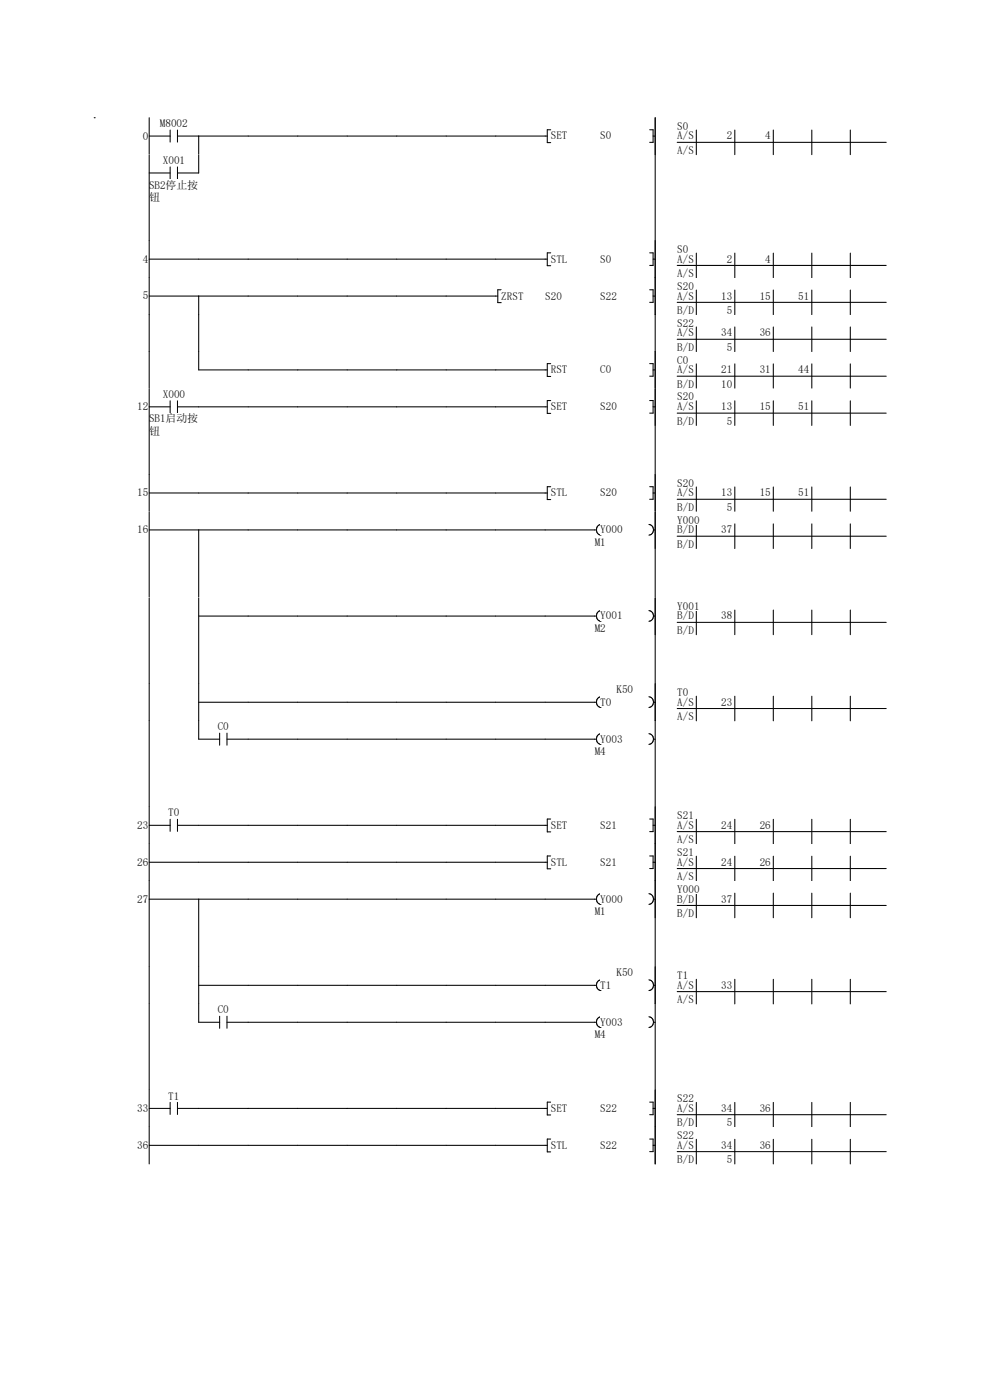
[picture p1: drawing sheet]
<svg xmlns="http://www.w3.org/2000/svg" width="210mm" height="297mm" viewBox="0 0 210 297" stroke-linecap="round" stroke-linejoin="round" font-family="sans-serif">
<path d="M31.6 28.9h4.5M31.6 25v7.8M36.1 27.6v2.5M37.7 28.9h78.4M37.7 27.6v2.5M42.2 28.9v3.9M116.8 27.5h-.7v2.8h.7" fill="none" stroke="#070000" stroke-width=".22"/>
<g fill="#fff">
<path d="M116.8 27.6h3.6v2.3h-3.6z"/>
<path d="M127.3 27.6h2.5v2.3h-2.5z"/>
</g>
<path d="M137.8 27.5h.7v2.7h-.7M138.5 28.9h.5M139 25v7.8M143.7 30.2h44.3M147.7 27.6v5.2M155.9 27.6v5.2M164 27.6v5.2M172.2 27.6v5.2M180.4 27.6v5.2" fill="none" stroke="#070000" stroke-width=".22"/>
<g fill="#fff">
<path d="M143.7 25.5h2.4v2.4h-2.4z"/>
<path d="M143.7 27.6h3.6v2.3h-3.6z"/>
<path d="M143.7 30.7h3.6v2.3h-3.6z"/>
<path d="M148.3 27.6h7.1v2.3h-7.1z"/>
<path d="M156.4 27.6h7.2v2.3h-7.2z"/>
</g>
<path d="M139 25v7.8" fill="none" stroke="#070000" stroke-width=".22"/>
<g fill="#fff">
<path d="M20 32.9h106.2v18.2h-106.2z" fill-rule="evenodd"/>
<path d="M126.2 32.9h12.8v18.2h-12.8zM34.5 32.8h4.8v2.3h-4.8z" fill-rule="evenodd"/>
</g>
<path d="M31.6 36.7h4.5M36.1 35.4v2.6M37.7 36.7h4.5M37.7 35.4v2.6" fill="none" stroke="#070000" stroke-width=".22"/>
<g fill="#fff">
<path d="M31.7 38h10.4v2.3h-10.4z"/>
<path d="M31.7 40.6h2.3v2.4h-2.3z"/>
</g>
<path d="M31.6 32.8v18.3M42.2 32.8v3.9M139 32.8v18.3" fill="none" stroke="#070000" stroke-width=".22"/>
<g fill="#fff">
<path d="M20 51.1h119v7.8h-119z" fill-rule="evenodd"/>
<path d="M139 51.1h49v7.8h-49zM30.3 53.7h1.2v2.3h-1.2z" fill-rule="evenodd"/>
</g>
<path d="M31.6 55h84.5M31.6 51.1v7.8M116.8 53.6h-.7v2.8h.7" fill="none" stroke="#070000" stroke-width=".22"/>
<g fill="#fff">
<path d="M116.8 53.7h3.6v2.3h-3.6z"/>
<path d="M127.3 53.7h2.5v2.3h-2.5z"/>
</g>
<path d="M137.8 53.6h.7v2.7h-.7M138.5 55h.5M139 51.1v7.8M143.7 56.3h44.3M147.7 53.7v5.2M155.9 53.7v5.2M164 53.7v5.2M172.2 53.7v5.2M180.4 53.7v5.2" fill="none" stroke="#070000" stroke-width=".22"/>
<g fill="#fff">
<path d="M143.7 51.6h2.4v2.4h-2.4z"/>
<path d="M143.7 53.7h3.6v2.3h-3.6z"/>
<path d="M143.7 56.8h3.6v2.3h-3.6z"/>
<path d="M148.3 53.7h7.1v2.3h-7.1z"/>
<path d="M156.4 53.7h7.2v2.3h-7.2z"/>
</g>
<path d="M139 51.1v7.8" fill="none" stroke="#070000" stroke-width=".22"/>
<path d="M20 58.9h168v7.9h-168z" fill-rule="evenodd" fill="#fff"/>
<path d="M30.3 61.6h1.2v2.3h-1.2z" fill="#fff"/>
<path d="M31.6 58.9v7.9M31.6 62.8h74M42.2 62.8v4M106.3 61.5h-.7v2.7h.7" fill="none" stroke="#070000" stroke-width=".22"/>
<g fill="#fff">
<path d="M106.3 61.6h4.8v2.3h-4.8z"/>
<path d="M115.7 61.6h3.6v2.3h-3.6z"/>
<path d="M127.3 61.6h3.6v2.3h-3.6z"/>
</g>
<path d="M139 58.9v7.9M137.8 61.5h.7v2.6h-.7M138.5 62.8h.5M143.7 64.1h44.3M147.7 61.5v5.3M155.9 61.5v5.3M164 61.5v5.3M172.2 61.5v5.3M180.4 61.5v5.3" fill="none" stroke="#070000" stroke-width=".22"/>
<g fill="#fff">
<path d="M143.7 59.5h3.6v2.3h-3.6z"/>
<path d="M143.7 61.6h3.6v2.3h-3.6z"/>
<path d="M143.7 64.6h3.6v2.4h-3.6z"/>
<path d="M148.3 61.6h7.1v2.3h-7.1z"/>
<path d="M156.4 61.6h7.2v2.3h-7.2z"/>
<path d="M164.6 61.6h7.1v2.3h-7.1z"/>
<path d="M148.3 64.6h7.1v2.4h-7.1z"/>
</g>
<path d="M139 58.9v7.9" fill="none" stroke="#070000" stroke-width=".22"/>
<path d="M139 66.8h44.3v7.8h-44.3z" fill="#fff"/>
<path d="M143.7 72h44.3M147.7 69.4v5.2M155.9 69.4v5.2M164 69.4v5.2M172.2 69.4v5.2M180.4 69.4v5.2" fill="none" stroke="#070000" stroke-width=".22"/>
<g fill="#fff">
<path d="M143.7 67.3h3.6v2.3h-3.6z"/>
<path d="M143.7 69.4h3.6v2.3h-3.6z"/>
<path d="M143.7 72.5h3.6v2.3h-3.6z"/>
<path d="M148.3 69.4h7.1v2.3h-7.1z"/>
<path d="M156.4 69.4h7.2v2.3h-7.2z"/>
<path d="M148.3 72.5h7.1v2.3h-7.1z"/>
</g>
<path d="M20 25h.1M31.6 66.8v7.8M42.2 66.8v7.8M139 66.8v7.8" fill="none" stroke="#070000" stroke-width=".22"/>
<path d="M20 74.6h119v7.8h-119z" fill-rule="evenodd" fill="#fff"/>
<path d="M139 74.6h49v7.8h-49z" fill="#fff"/>
<path d="M31.6 74.6v7.8M42.2 74.6v3.9h73.9M116.8 77.1h-.7v2.8h.7" fill="none" stroke="#070000" stroke-width=".22"/>
<g fill="#fff">
<path d="M116.8 77.2h3.6v2.3h-3.6z"/>
<path d="M127.3 77.2h2.5v2.3h-2.5z"/>
</g>
<path d="M137.8 77.1h.7v2.7h-.7M138.5 78.5h.5M139 74.6v7.8M143.7 79.8h44.3M147.7 77.2v5.2M155.9 77.2v5.2M164 77.2v5.2M172.2 77.2v5.2M180.4 77.2v5.2" fill="none" stroke="#070000" stroke-width=".22"/>
<g fill="#fff">
<path d="M143.7 75.1h2.4v2.4h-2.4z"/>
<path d="M143.7 77.2h3.6v2.3h-3.6z"/>
<path d="M143.7 80.3h3.6v2.3h-3.6z"/>
<path d="M148.3 77.2h7.1v2.3h-7.1z"/>
<path d="M156.4 77.2h7.2v2.3h-7.2z"/>
<path d="M164.6 77.2h7.1v2.3h-7.1z"/>
<path d="M148.3 80.3h7.1v2.3h-7.1z"/>
</g>
<path d="M139 74.6v7.8" fill="none" stroke="#070000" stroke-width=".22"/>
<g fill="#fff">
<path d="M20 82.4h119v18.3h-119z" fill-rule="evenodd"/>
<path d="M139 82.4h49v7.9h-49zM29.1 85h2.4v2.4h-2.4z" fill-rule="evenodd"/>
</g>
<path d="M34.5 82.4h4.8v2.4h-4.8z" fill="#fff"/>
<path d="M31.6 86.3h4.5M36.1 85v2.6M37.7 86.3h4.5M37.7 85v2.6" fill="none" stroke="#070000" stroke-width=".22"/>
<g fill="#fff">
<path d="M31.7 87.6h10.4v2.4h-10.4z"/>
<path d="M31.7 90.3h2.3v2.3h-2.3z"/>
</g>
<path d="M31.6 82.4v18.3M42.2 86.3h73.9M116.8 85h-.7v2.7h.7" fill="none" stroke="#070000" stroke-width=".22"/>
<g fill="#fff">
<path d="M116.8 85h3.6v2.4h-3.6z"/>
<path d="M127.3 85h3.6v2.4h-3.6z"/>
</g>
<path d="M137.8 85h.7v2.6h-.7M138.5 86.3h.5M139 82.4v18.3M143.7 87.6h44.3M147.7 85v5.3M155.9 85v5.3M164 85v5.3M172.2 85v5.3M180.4 85v5.3" fill="none" stroke="#070000" stroke-width=".22"/>
<g fill="#fff">
<path d="M143.7 83h3.6v2.3h-3.6z"/>
<path d="M143.7 85h3.6v2.4h-3.6z"/>
<path d="M143.7 88.1h3.6v2.4h-3.6z"/>
<path d="M148.3 85h7.1v2.4h-7.1z"/>
<path d="M156.4 85h7.2v2.4h-7.2z"/>
<path d="M164.6 85h7.1v2.4h-7.1z"/>
<path d="M148.3 88.1h7.1v2.4h-7.1z"/>
</g>
<path d="M139 82.4v7.9" fill="none" stroke="#070000" stroke-width=".22"/>
<g fill="#fff">
<path d="M20 100.7h119v7.8h-119z" fill-rule="evenodd"/>
<path d="M139 100.7h49v7.8h-49zM29.1 103.3h2.4v2.3h-2.4z" fill-rule="evenodd"/>
</g>
<path d="M31.6 104.6h84.5M31.6 100.7v7.8M116.8 103.3h-.7v2.7h.7" fill="none" stroke="#070000" stroke-width=".22"/>
<g fill="#fff">
<path d="M116.8 103.3h3.6v2.3h-3.6z"/>
<path d="M127.3 103.3h3.6v2.3h-3.6z"/>
</g>
<path d="M137.8 103.3h.7v2.6h-.7M138.5 104.6h.5M139 100.7v7.8M143.7 105.9h44.3M147.7 103.3v5.2M155.9 103.3v5.2M164 103.3v5.2M172.2 103.3v5.2M180.4 103.3v5.2" fill="none" stroke="#070000" stroke-width=".22"/>
<g fill="#fff">
<path d="M143.7 101.3h3.6v2.3h-3.6z"/>
<path d="M143.7 103.3h3.6v2.3h-3.6z"/>
<path d="M143.7 106.4h3.6v2.4h-3.6z"/>
<path d="M148.3 103.3h7.1v2.3h-7.1z"/>
<path d="M156.4 103.3h7.2v2.3h-7.2z"/>
<path d="M164.6 103.3h7.1v2.3h-7.1z"/>
<path d="M148.3 106.4h7.1v2.4h-7.1z"/>
</g>
<path d="M139 100.7v7.8" fill="none" stroke="#070000" stroke-width=".22"/>
<g fill="#fff">
<path d="M20 108.5h106.2v18.3h-106.2z" fill-rule="evenodd"/>
<path d="M139 108.5h49v7.9h-49zM29.1 111.2h2.4v2.3h-2.4z" fill-rule="evenodd"/>
</g>
<path d="M126.2 108.5h12.8v18.3h-12.8z" fill="#fff"/>
<path d="M31.6 112.4h94.9M31.6 108.5v18.3M42.2 112.4v14.4M127.5 111.3a1.16 1.16 0 0 0-1 1.1 1.16 1.16 0 0 0 1 1.1" fill="none" stroke="#070000" stroke-width=".22"/>
<path d="M127.3 111.2h4.8v2.3h-4.8z" fill="#fff"/>
<path d="M137.7 111.3a1.15 1.15 0 0 1 1 1.1 1.15 1.15 0 0 1-1 1.1M138.6 112.4h.4" fill="none" stroke="#070000" stroke-width=".22"/>
<path d="M126.2 113.7h2.4v2.4h-2.4z" fill="#fff"/>
<path d="M139 108.5v18.3M143.7 113.8h44.3M147.7 111.1v5.3M155.9 111.1v5.3M164 111.1v5.3M172.2 111.1v5.3M180.4 111.1v5.3" fill="none" stroke="#070000" stroke-width=".22"/>
<g fill="#fff">
<path d="M143.7 109.1h4.8v2.3h-4.8z"/>
<path d="M143.7 111.2h3.6v2.3h-3.6z"/>
<path d="M143.7 114.3h3.6v2.3h-3.6z"/>
<path d="M148.3 111.2h7.1v2.3h-7.1z"/>
</g>
<path d="M139 108.5v7.9" fill="none" stroke="#070000" stroke-width=".22"/>
<path d="M20 126.8h106.2v18.3h-106.2z" fill-rule="evenodd" fill="#fff"/>
<g fill="#fff">
<path d="M126.2 126.8h12.8v18.3h-12.8z"/>
<path d="M139 126.8h49v7.9h-49z"/>
</g>
<path d="M31.6 126.8v18.3M42.2 130.7h84.3M42.2 126.8v18.3M127.5 129.5a1.16 1.16 0 0 0-1 1.2 1.16 1.16 0 0 0 1 1.1" fill="none" stroke="#070000" stroke-width=".22"/>
<path d="M127.3 129.4h4.8v2.3h-4.8z" fill="#fff"/>
<path d="M137.7 129.5a1.15 1.15 0 0 1 1 1.2 1.15 1.15 0 0 1-1 1.1M138.6 130.7h.4" fill="none" stroke="#070000" stroke-width=".22"/>
<path d="M126.2 132h2.4v2.4h-2.4z" fill="#fff"/>
<path d="M139 126.8v18.3M143.7 132h44.3M147.7 129.4v5.2M155.9 129.4v5.2M164 129.4v5.2M172.2 129.4v5.2M180.4 129.4v5.2" fill="none" stroke="#070000" stroke-width=".22"/>
<g fill="#fff">
<path d="M143.7 127.4h4.8v2.3h-4.8z"/>
<path d="M143.7 129.4h3.6v2.3h-3.6z"/>
<path d="M143.7 132.5h3.6v2.4h-3.6z"/>
<path d="M148.3 129.4h7.1v2.3h-7.1z"/>
</g>
<path d="M139 126.8v7.8" fill="none" stroke="#070000" stroke-width=".22"/>
<path d="M20 145.1h168v7.9h-168z" fill-rule="evenodd" fill="#fff"/>
<path d="M31.6 145.1v7.8M42.2 149h84.3M42.2 145.1v7.8M127.5 147.8a1.16 1.16 0 0 0-1 1.2 1.16 1.16 0 0 0 1 1.1" fill="none" stroke="#070000" stroke-width=".22"/>
<g fill="#fff">
<path d="M130.8 145.1h3.5v2.3h-3.5z"/>
<path d="M127.3 147.7h2.4v2.3h-2.4z"/>
</g>
<path d="M137.7 147.8a1.15 1.15 0 0 1 1 1.2 1.15 1.15 0 0 1-1 1.1M138.6 149h.4M139 145.1v7.8M143.7 150.3h44.3M147.7 147.7v5.2M155.9 147.7v5.2M164 147.7v5.2M172.2 147.7v5.2M180.4 147.7v5.2" fill="none" stroke="#070000" stroke-width=".22"/>
<g fill="#fff">
<path d="M143.7 145.7h2.4v2.3h-2.4z"/>
<path d="M143.7 147.7h3.6v2.3h-3.6z"/>
<path d="M143.7 150.8h3.6v2.4h-3.6z"/>
<path d="M148.3 147.7h7.1v2.3h-7.1z"/>
</g>
<path d="M139 145.1v7.8" fill="none" stroke="#070000" stroke-width=".22"/>
<path d="M20 153h106.2v18.2h-106.2z" fill-rule="evenodd" fill="#fff"/>
<path d="M126.2 153h12.8v18.2h-12.8z" fill="#fff"/>
<path d="M31.6 152.9v18.3" fill="none" stroke="#070000" stroke-width=".22"/>
<path d="M46.2 152.9h2.4v2.3h-2.4z" fill="#fff"/>
<path d="M42.2 152.9v3.9h4.4M46.6 155.5v2.6M48.1 156.8h78.4M48.1 155.5v2.6M127.5 155.6a1.16 1.16 0 0 0-1 1.2 1.16 1.16 0 0 0 1 1.1" fill="none" stroke="#070000" stroke-width=".22"/>
<path d="M127.3 155.5h4.8v2.4h-4.8z" fill="#fff"/>
<path d="M137.7 155.6a1.15 1.15 0 0 1 1 1.2 1.15 1.15 0 0 1-1 1.1M138.6 156.8h.4" fill="none" stroke="#070000" stroke-width=".22"/>
<path d="M126.2 158.2h2.4v2.3h-2.4z" fill="#fff"/>
<path d="M139 152.9v18.3" fill="none" stroke="#070000" stroke-width=".22"/>
<g fill="#fff">
<path d="M20 171.2h119v7.9h-119z" fill-rule="evenodd"/>
<path d="M139 171.2h49v7.9h-49zM29.1 173.8h2.4v2.3h-2.4z" fill-rule="evenodd"/>
</g>
<path d="M35.7 171.2h2.4v2.3h-2.4z" fill="#fff"/>
<path d="M31.6 175.1h4.5M31.6 171.2v7.8M36.1 173.8v2.6M37.7 175.1h78.4M37.7 173.8v2.6M116.8 173.8h-.7v2.7h.7" fill="none" stroke="#070000" stroke-width=".22"/>
<g fill="#fff">
<path d="M116.8 173.8h3.6v2.3h-3.6z"/>
<path d="M127.3 173.8h3.6v2.3h-3.6z"/>
</g>
<path d="M137.8 173.8h.7v2.6h-.7M138.5 175.1h.5M139 171.2v7.8M143.7 176.4h44.3M147.7 173.8v5.2M155.9 173.8v5.2M164 173.8v5.2M172.2 173.8v5.2M180.4 173.8v5.2" fill="none" stroke="#070000" stroke-width=".22"/>
<g fill="#fff">
<path d="M143.7 171.7h3.6v2.4h-3.6z"/>
<path d="M143.7 173.8h3.6v2.3h-3.6z"/>
<path d="M143.7 176.9h3.6v2.3h-3.6z"/>
<path d="M148.3 173.8h7.1v2.3h-7.1z"/>
<path d="M156.4 173.8h7.2v2.3h-7.2z"/>
</g>
<path d="M139 171.2v7.8" fill="none" stroke="#070000" stroke-width=".22"/>
<g fill="#fff">
<path d="M20 179.1h119v7.8h-119z" fill-rule="evenodd"/>
<path d="M139 179.1h49v7.8h-49zM29.1 181.7h2.4v2.3h-2.4z" fill-rule="evenodd"/>
</g>
<path d="M31.6 179v7.9M31.6 182.9h84.5M116.8 181.6h-.7v2.7h.7" fill="none" stroke="#070000" stroke-width=".22"/>
<g fill="#fff">
<path d="M116.8 181.7h3.6v2.3h-3.6z"/>
<path d="M127.3 181.7h3.6v2.3h-3.6z"/>
</g>
<path d="M139 179v7.9M137.8 181.6h.7v2.7h-.7M138.5 182.9h.5M143.7 184.3h44.3M147.7 181.6v5.3M155.9 181.6v5.3M164 181.6v5.3M172.2 181.6v5.3M180.4 181.6v5.3" fill="none" stroke="#070000" stroke-width=".22"/>
<g fill="#fff">
<path d="M143.7 179.6h3.6v2.3h-3.6z"/>
<path d="M143.7 181.7h3.6v2.3h-3.6z"/>
<path d="M143.7 184.7h3.6v2.4h-3.6z"/>
<path d="M148.3 181.7h7.1v2.3h-7.1z"/>
<path d="M156.4 181.7h7.2v2.3h-7.2z"/>
</g>
<path d="M139 179v7.9" fill="none" stroke="#070000" stroke-width=".22"/>
<g fill="#fff">
<path d="M20 186.9h106.2v18.3h-106.2z" fill-rule="evenodd"/>
<path d="M139 186.9h49v7.8h-49zM29.1 189.5h2.4v2.3h-2.4z" fill-rule="evenodd"/>
</g>
<path d="M126.2 186.9h12.8v18.3h-12.8z" fill="#fff"/>
<path d="M31.6 190.8h94.9M31.6 186.9v18.2M42.2 190.8v14.3M127.5 189.6a1.16 1.16 0 0 0-1 1.1 1.16 1.16 0 0 0 1 1.2" fill="none" stroke="#070000" stroke-width=".22"/>
<path d="M127.3 189.5h4.8v2.3h-4.8z" fill="#fff"/>
<path d="M137.7 189.6a1.15 1.15 0 0 1 1 1.1 1.15 1.15 0 0 1-1 1.2M138.6 190.8h.4" fill="none" stroke="#070000" stroke-width=".22"/>
<path d="M126.2 192.1h2.4v2.3h-2.4z" fill="#fff"/>
<path d="M139 186.9v18.2M143.7 192.1h44.3M147.7 189.5v5.2M155.9 189.5v5.2M164 189.5v5.2M172.2 189.5v5.2M180.4 189.5v5.2" fill="none" stroke="#070000" stroke-width=".22"/>
<g fill="#fff">
<path d="M143.7 187.4h4.8v2.3h-4.8z"/>
<path d="M143.7 189.5h3.6v2.3h-3.6z"/>
<path d="M143.7 192.6h3.6v2.3h-3.6z"/>
<path d="M148.3 189.5h7.1v2.3h-7.1z"/>
</g>
<path d="M139 186.9v7.8" fill="none" stroke="#070000" stroke-width=".22"/>
<path d="M20 205.2h168v7.8h-168z" fill-rule="evenodd" fill="#fff"/>
<path d="M31.6 205.1v7.9M42.2 209h84.3M42.2 205.1v7.9M127.5 207.9a1.16 1.16 0 0 0-1 1.1 1.16 1.16 0 0 0 1 1.2" fill="none" stroke="#070000" stroke-width=".22"/>
<g fill="#fff">
<path d="M130.8 205.1h3.5v2.4h-3.5z"/>
<path d="M127.3 207.8h2.4v2.3h-2.4z"/>
</g>
<path d="M137.7 207.9a1.15 1.15 0 0 1 1 1.1 1.15 1.15 0 0 1-1 1.2M138.6 209h.4M139 205.1v7.9M143.7 210.4h44.3M147.7 207.8v5.2M155.9 207.8v5.2M164 207.8v5.2M172.2 207.8v5.2M180.4 207.8v5.2" fill="none" stroke="#070000" stroke-width=".22"/>
<g fill="#fff">
<path d="M143.7 205.7h2.4v2.3h-2.4z"/>
<path d="M143.7 207.8h3.6v2.3h-3.6z"/>
<path d="M143.7 210.9h3.6v2.3h-3.6z"/>
<path d="M148.3 207.8h7.1v2.3h-7.1z"/>
</g>
<path d="M139 205.1v7.9" fill="none" stroke="#070000" stroke-width=".22"/>
<path d="M20 213h106.2v18.3h-106.2z" fill-rule="evenodd" fill="#fff"/>
<path d="M126.2 213h12.8v18.3h-12.8z" fill="#fff"/>
<path d="M31.6 213v18.3" fill="none" stroke="#070000" stroke-width=".22"/>
<path d="M46.2 213h2.4v2.3h-2.4z" fill="#fff"/>
<path d="M42.2 213v3.9h4.4M46.6 215.6v2.5M48.1 216.9h78.4M48.1 215.6v2.5M127.5 215.7a1.16 1.16 0 0 0-1 1.1 1.16 1.16 0 0 0 1 1.2" fill="none" stroke="#070000" stroke-width=".22"/>
<path d="M127.3 215.6h4.8v2.3h-4.8z" fill="#fff"/>
<path d="M137.7 215.7a1.15 1.15 0 0 1 1 1.1 1.15 1.15 0 0 1-1 1.2M138.6 216.9h.4" fill="none" stroke="#070000" stroke-width=".22"/>
<path d="M126.2 218.2h2.4v2.3h-2.4z" fill="#fff"/>
<path d="M139 213v18.3" fill="none" stroke="#070000" stroke-width=".22"/>
<g fill="#fff">
<path d="M20 231.3h119v7.8h-119z" fill-rule="evenodd"/>
<path d="M139 231.3h49v7.8h-49zM29.1 233.9h2.4v2.3h-2.4z" fill-rule="evenodd"/>
</g>
<path d="M35.7 231.3h2.4v2.3h-2.4z" fill="#fff"/>
<path d="M31.6 235.2h4.5M31.6 231.3v7.8M36.1 233.9v2.5M37.7 235.2h78.4M37.7 233.9v2.5M116.8 233.8h-.7v2.7h.7" fill="none" stroke="#070000" stroke-width=".22"/>
<g fill="#fff">
<path d="M116.8 233.9h3.6v2.3h-3.6z"/>
<path d="M127.3 233.9h3.6v2.3h-3.6z"/>
</g>
<path d="M137.8 233.8h.7v2.7h-.7M138.5 235.2h.5M139 231.3v7.8M143.7 236.5h44.3M147.7 233.9v5.2M155.9 233.9v5.2M164 233.9v5.2M172.2 233.9v5.2M180.4 233.9v5.2" fill="none" stroke="#070000" stroke-width=".22"/>
<g fill="#fff">
<path d="M143.7 231.8h3.6v2.3h-3.6z"/>
<path d="M143.7 233.9h3.6v2.3h-3.6z"/>
<path d="M143.7 237h3.6v2.3h-3.6z"/>
<path d="M148.3 233.9h7.1v2.3h-7.1z"/>
<path d="M156.4 233.9h7.2v2.3h-7.2z"/>
<path d="M148.3 237h7.1v2.3h-7.1z"/>
</g>
<path d="M139 231.3v7.8" fill="none" stroke="#070000" stroke-width=".22"/>
<g fill="#fff">
<path d="M20 239.1h119v7.8h-119z" fill-rule="evenodd"/>
<path d="M139 239.1h49v7.8h-49zM29.1 241.7h2.4v2.4h-2.4z" fill-rule="evenodd"/>
</g>
<path d="M31.6 239.1v7.8M31.6 243h84.5M116.8 241.7h-.7v2.7h.7" fill="none" stroke="#070000" stroke-width=".22"/>
<g fill="#fff">
<path d="M116.8 241.7h3.6v2.4h-3.6z"/>
<path d="M127.3 241.7h3.6v2.4h-3.6z"/>
</g>
<path d="M139 239.1v7.8M137.8 241.7h.7v2.6h-.7M138.5 243h.5M143.7 244.3h44.3M147.7 241.7v5.2M155.9 241.7v5.2M164 241.7v5.2M172.2 241.7v5.2M180.4 241.7v5.2" fill="none" stroke="#070000" stroke-width=".22"/>
<g fill="#fff">
<path d="M143.7 239.6h3.6v2.4h-3.6z"/>
<path d="M143.7 241.7h3.6v2.4h-3.6z"/>
<path d="M143.7 244.8h3.6v2.3h-3.6z"/>
<path d="M148.3 241.7h7.1v2.4h-7.1z"/>
<path d="M156.4 241.7h7.2v2.4h-7.2z"/>
<path d="M148.3 244.8h7.1v2.3h-7.1z"/>
</g>
<path d="M139 239.1v7.8" fill="none" stroke="#070000" stroke-width=".22"/>
<g font-size="2.3">
<text x="30.3" y="29.6">0</text>
<text x="33.9" y="27">M8002</text>
<text x="116.8" y="29.6">SET</text>
<text x="127.3" y="29.6">S0</text>
<text x="143.7" y="27.5">S0</text>
<text x="143.7" y="29.6">A/S</text>
<text x="154.2" y="29.6">2</text>
<text x="162.3" y="29.6">4</text>
<text x="34.5" y="34.8">X001</text>
<text x="143.7" y="32.7">A/S</text>
<text x="31.7" y="40">SB2停止按</text>
<text x="31.7" y="42.6">钮</text>
<text x="143.7" y="53.6">S0</text>
<text x="30.3" y="55.7">4</text>
<text x="116.8" y="55.7">STL</text>
<text x="127.3" y="55.7">S0</text>
<text x="143.7" y="55.7">A/S</text>
<text x="143.7" y="58.8">A/S</text>
<text x="154.2" y="55.7">2</text>
<text x="162.3" y="55.7">4</text>
<text x="30.3" y="63.5">5</text>
<text x="106.3" y="63.5">ZRST</text>
<text x="115.7" y="63.5">S20</text>
<text x="127.3" y="63.5">S22</text>
<text x="143.7" y="61.5">S20</text>
<text x="143.7" y="63.5">A/S</text>
<text x="153" y="63.5">13</text>
<text x="161.2" y="63.5">15</text>
<text x="169.3" y="63.5">51</text>
<text x="143.7" y="66.6">B/D</text>
<text x="143.7" y="69.3">S22</text>
<text x="143.7" y="71.4">A/S</text>
<text x="153" y="71.4">34</text>
<text x="154.2" y="66.6">5</text>
<text x="161.2" y="71.4">36</text>
<text x="143.7" y="74.5">B/D</text>
<text x="143.7" y="77.1">C0</text>
<text x="154.2" y="74.5">5</text>
<text x="116.8" y="79.2">RST</text>
<text x="127.3" y="79.2">C0</text>
<text x="143.7" y="79.2">A/S</text>
<text x="143.7" y="82.3">B/D</text>
<text x="153" y="79.2">21</text>
<text x="153" y="82.3">10</text>
<text x="161.2" y="79.2">31</text>
<text x="169.3" y="79.2">44</text>
<text x="29.1" y="87">12</text>
<text x="31.7" y="89.6">SB1启动按</text>
<text x="34.5" y="84.4">X000</text>
<text x="116.8" y="87">SET</text>
<text x="127.3" y="87">S20</text>
<text x="143.7" y="85">S20</text>
<text x="143.7" y="87">A/S</text>
<text x="153" y="87">13</text>
<text x="161.2" y="87">15</text>
<text x="169.3" y="87">51</text>
<text x="31.7" y="92.2">钮</text>
<text x="143.7" y="90.1">B/D</text>
<text x="154.2" y="90.1">5</text>
<text x="29.1" y="105.3">15</text>
<text x="116.8" y="105.3">STL</text>
<text x="127.3" y="105.3">S20</text>
<text x="143.7" y="103.3">S20</text>
<text x="143.7" y="105.3">A/S</text>
<text x="153" y="105.3">13</text>
<text x="161.2" y="105.3">15</text>
<text x="169.3" y="105.3">51</text>
<text x="29.1" y="113.2">16</text>
<text x="127.3" y="113.2">Y000</text>
<text x="143.7" y="108.4">B/D</text>
<text x="143.7" y="111.1">Y000</text>
<text x="143.7" y="113.2">B/D</text>
<text x="153" y="113.2">37</text>
<text x="154.2" y="108.4">5</text>
<text x="126.2" y="115.7">M1</text>
<text x="143.7" y="116.2">B/D</text>
<text x="127.3" y="131.4">Y001</text>
<text x="143.7" y="129.4">Y001</text>
<text x="143.7" y="131.4">B/D</text>
<text x="153" y="131.4">38</text>
<text x="126.2" y="134">M2</text>
<text x="143.7" y="134.5">B/D</text>
<text x="127.3" y="149.7">T0</text>
<text x="130.8" y="147.1">K50</text>
<text x="143.7" y="147.7">T0</text>
<text x="143.7" y="149.7">A/S</text>
<text x="153" y="149.7">23</text>
<text x="46.2" y="154.9">C0</text>
<text x="143.7" y="152.8">A/S</text>
<text x="126.2" y="160.1">M4</text>
<text x="127.3" y="157.5">Y003</text>
<text x="35.7" y="173.2">T0</text>
<text x="143.7" y="173.7">S21</text>
<text x="29.1" y="175.8">23</text>
<text x="116.8" y="175.8">SET</text>
<text x="127.3" y="175.8">S21</text>
<text x="143.7" y="175.8">A/S</text>
<text x="143.7" y="178.9">A/S</text>
<text x="153" y="175.8">24</text>
<text x="161.2" y="175.8">26</text>
<text x="29.1" y="183.6">26</text>
<text x="116.8" y="183.6">STL</text>
<text x="127.3" y="183.6">S21</text>
<text x="143.7" y="181.6">S21</text>
<text x="143.7" y="183.6">A/S</text>
<text x="153" y="183.6">24</text>
<text x="161.2" y="183.6">26</text>
<text x="29.1" y="191.5">27</text>
<text x="127.3" y="191.5">Y000</text>
<text x="143.7" y="186.7">A/S</text>
<text x="143.7" y="189.4">Y000</text>
<text x="143.7" y="191.5">B/D</text>
<text x="153" y="191.5">37</text>
<text x="126.2" y="194.1">M1</text>
<text x="143.7" y="194.6">B/D</text>
<text x="127.3" y="209.8">T1</text>
<text x="130.8" y="207.1">K50</text>
<text x="143.7" y="207.7">T1</text>
<text x="143.7" y="209.8">A/S</text>
<text x="153" y="209.8">33</text>
<text x="46.2" y="215">C0</text>
<text x="143.7" y="212.9">A/S</text>
<text x="126.2" y="220.2">M4</text>
<text x="127.3" y="217.6">Y003</text>
<text x="35.7" y="233.3">T1</text>
<text x="143.7" y="233.8">S22</text>
<text x="29.1" y="235.9">33</text>
<text x="116.8" y="235.9">SET</text>
<text x="127.3" y="235.9">S22</text>
<text x="143.7" y="235.9">A/S</text>
<text x="143.7" y="239">B/D</text>
<text x="153" y="235.9">34</text>
<text x="154.2" y="239">5</text>
<text x="161.2" y="235.9">36</text>
<text x="29.1" y="243.7">36</text>
<text x="116.8" y="243.7">STL</text>
<text x="127.3" y="243.7">S22</text>
<text x="143.7" y="241.6">S22</text>
<text x="143.7" y="243.7">A/S</text>
<text x="153" y="243.7">34</text>
<text x="161.2" y="243.7">36</text>
<text x="143.7" y="246.8">B/D</text>
<text x="154.2" y="246.8">5</text>
</g>
</svg>
